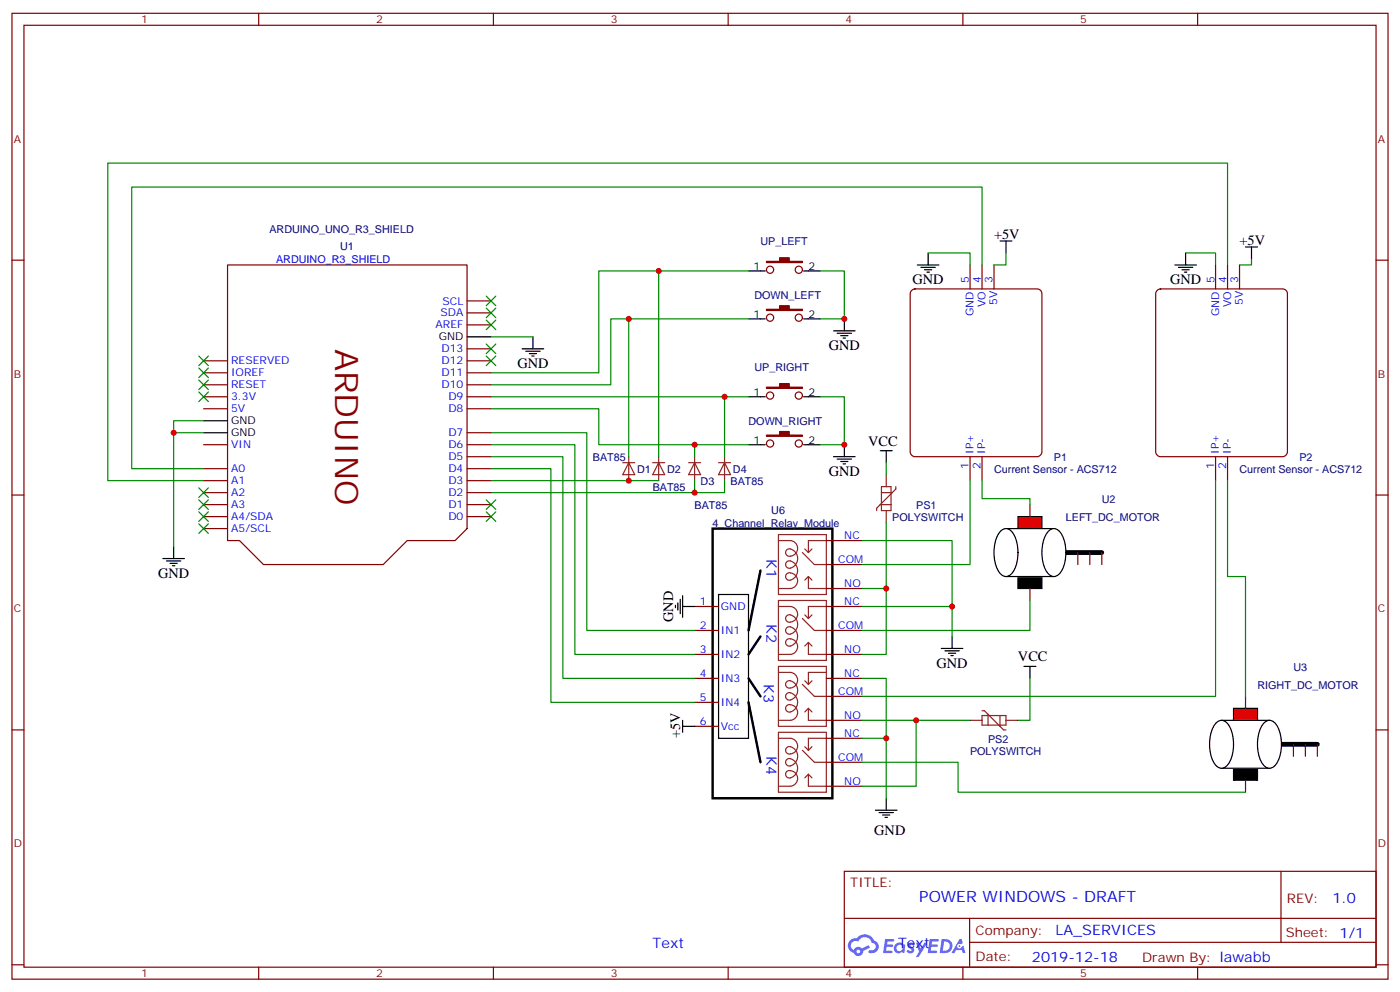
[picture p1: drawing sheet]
<svg xmlns="http://www.w3.org/2000/svg" width="412mm" height="292mm" viewBox="0 0 412 292" stroke-linecap="round" stroke-linejoin="round" font-family="sans-serif">
<g fill="none" stroke="#870000" stroke-width=".35">
<path d="M3.5 3.9h405.4v284.4h-405.4zM7.1 7.4h398.2v277.3h-398.2zM76.2 3.9v3.5M145.3 3.9v3.5M214.5 3.9v3.5M283.6 3.9v3.5M352.8 3.9v3.5M3.5 76.6h3.6M405.3 76.6h3.6M3.5 145.7h3.6M405.3 145.7h3.6M3.5 214.9h3.6"/>
<path d="M405.3 214.9h3.6M248.7 256.5h156.6v28.2h-156.6zM377.3 256.5v20.9M248.7 270.4h156.5M285.6 277.4h119.6M285.6 270.4v14.1M3.5 284h3.6M76.2 284.7v3.6M145.3 284.7v3.6M214.5 284.7v3.6M283.6 284.7v3.6M352.8 284.7v3.6"/>
<path d="M405.3 284h3.6"/>
</g>
<g fill="#5487ff">
<path d="M267.7 277.7a1.22 1.22 0 0 1 1.7 .2l-.4 .6a.47 .47 0 0 0-.3-.4 .47 .47 0 0 0-.5 .2l.1 .2a1.14 1.14 0 0 1 .8 1.8 1.14 1.14 0 0 1-1.9 0l-.2-.2 .5-.6 .7 .5a.29 .29 0 0 0 .3-.3 .29 .29 0 0 0-.2-.3 1.04 1.04 0 0 1-.6-1.7z"/>
<path d="M260.7 276.4h2.4l.3 .2-.2 .5-1.8 .1-.1 .8h1.5l.3 .4-.3 .4h-1.6l-.2 1.1h1.7l.2 .3-.2 .3-2.6 .1z"/>
<path d="M273.8 276.4h2.4l.3 .2-.1 .5-1.8 .1-.2 .8h1.6l.3 .4-.4 .4h-1.6l-.1 1.1h1.7l.2 .3-.2 .3-2.6 .1z"/>
<path d="M282.6 276.4h.7l.3 1.3-.6 .3a.69 .69 0 0 0-1 .3 .69 .69 0 0 0 .4 .9 .69 .69 0 0 0 .9-.6l.5-.2 .6 2.2h-.8l-.2-.9h-1.8l-.5 .9h-.8z"/>
<path d="M269.8 277.5h.8l.6 1.8 1.1-1.8h.9l-2.6 4.2h-.8l.9-1.5z"/>
<path d="M277.4 276.4l-.6 4.2h1.3a2.11 2.11 0 0 0 2.5-2.1 2.11 2.11 0 0 0-2.5-2.1zM278.1 277.2a1.39 1.39 0 0 1 1.7 1.4 1.39 1.39 0 0 1-1.8 1.3h-.3z"/>
<path d="M263.7 278.1a1.54 1.54 0 0 0-.1 2.1 1.54 1.54 0 0 0 2.2 .1l.6 .3 .3-2.3-.2-.3h-.4a1.49 1.49 0 0 0-2.4 .1zM264 279.1a.94 .94 0 0 1 1.8 0 .94 .94 0 0 1-1.8 0z"/>
<path d="M250.4 276.8a2.18 2.18 0 0 0 1.1 3.7 1.44 1.44 0 0 0 1.6 .9 1.44 1.44 0 0 0 1.2-1.4l2-1-.5-.8-1.9 1a1.47 1.47 0 0 0-2.4 .4 1.39 1.39 0 0 1-.7-1.9 1.39 1.39 0 0 1 2-.5 2.12 2.12 0 0 1 2.2-1.3 2.12 2.12 0 0 1 1.9 1.7 1.14 1.14 0 0 1 1.1 1.4 1.14 1.14 0 0 1-1.7 .7 .43 .43 0 0 0-.5 .4 .43 .43 0 0 0 .4 .5 1.98 1.98 0 0 0 2.5-1.2 1.98 1.98 0 0 0-1.2-2.6 3.1 3.1 0 0 0-5.3-.6l-.9 .1zM252.3 280.1a.55 .55 0 0 1 1.1 0 .55 .55 0 0 1-1.1 0z"/>
<circle cx="282.6" cy="278.5" r=".26"/>
</g>
<g fill="none" stroke="#870000" stroke-width=".35">
<path d="M67 78h70.6v77.6l-3.5 3.5h-14.2l-7 7.1h-35.3l-7-7.1h-3.6zM137.6 95.6h7M137.6 88.6h7M137.6 92.1h7M60 116.8h7M60 113.3h7M60 109.7h7M60 106.2h7M137.6 116.8h7M137.6 113.3h7M137.6 109.7h7M137.6 106.2h7"/>
<path d="M137.6 102.7h7M60 138h7M60 130.9h7M60 120.3h7M137.6 138h7M137.6 134.4h7M137.6 130.9h7M137.6 127.4h7M137.6 120.3h7M60 152.1h7M60 148.6h7M60 145h7"/>
<path d="M60 141.5h7M60 155.6h7M137.6 152.1h7M137.6 148.6h7M137.6 145h7M137.6 141.5h7M243.4 159.1h10.6M204.6 178.5h7.1M243.4 178.5h10.6M243.4 166.2h10.6M243.4 173.2h10.6M204.6 185.6h7.1"/>
<path d="M204.6 192.7h7.1M204.6 199.7h7.1M243.4 185.6h10.6M243.4 192.7h10.6M243.4 199.7h10.6M204.6 206.8h7.1M204.6 213.8h7.1M243.4 205h10.6M243.4 212.1h10.6M243.4 217.3h10.6M243.4 224.4h10.6M243.4 231.5h10.6"/>
<circle cx="226.8" cy="79.4" r="1.06"/>
<circle cx="235.3" cy="79.4" r="1.06"/>
<circle cx="226.8" cy="93.5" r="1.06"/>
<circle cx="235.3" cy="93.5" r="1.06"/>
<circle cx="226.8" cy="116.5" r="1.06"/>
<circle cx="235.3" cy="116.5" r="1.06"/>
<circle cx="226.8" cy="130.6" r="1.06"/>
<circle cx="235.3" cy="130.6" r="1.06"/>
</g>
<path d="M220.5 79.8h4.9M236.7 79.8h5M137.6 99.2h7M220.5 93.9h4.9M236.7 93.9h5M220.5 116.8h4.9M236.7 116.8h5M60 127.4h7M60 123.9h7M220.5 130.9h4.9M236.7 130.9h5M211.7 175h8.8v42.3h-8.8z" fill="none" stroke="#000" stroke-width=".35"/>
<g fill="#870000" stroke="#870000" stroke-width=".35">
<path d="M225.8 76.9h3.9v-1h2.8v1h3.9v.4h-10.6z"/>
<path d="M225.8 91.1h3.9v-1.1h2.8v1.1h3.9v.3h-10.6z"/>
<path d="M225.8 128.1h3.9v-1.1h2.8v1.1h3.9v.3h-10.6z"/>
<path d="M225.8 114h3.9v-1.1h2.8v1.1h3.9v.3h-10.6z"/>
</g>
<path d="M209.9 155.6h35.3v79.4h-35.3zM224 168l-3.5 17.6M220.5 199.7l3.5 5.3M224 187.4l-3.5 5.3M220.5 206.8l3.5 17.6" fill="none" stroke="#000" stroke-width=".71"/>
<g fill="none" stroke="#8c2424" stroke-width=".35">
<path d="M183.4 136.2h3.6M185.2 136.2l1.8 3.5h-3.6zM185.2 134.4v7.1M192.3 136.2h3.5M194 136.2l1.8 3.5h-3.5zM194 134.4v7.1M202.8 136.2h3.6M204.6 136.2l1.8 3.5h-3.6zM204.6 134.4v7.1M211.7 136.2h3.5M213.4 136.2l1.8 3.5h-3.5zM213.4 134.4v7.1"/>
<path d="M229.3 159.1h3.5a2.29 2.29 0 0 1 2.1 2.8 2.29 2.29 0 0 1-3 1.7 1.14 1.14 0 0 1-.2-1.7 1.14 1.14 0 0 1 1.6-.1 2.86 2.86 0 0 1 1.6 3.2 2.86 2.86 0 0 1-2.7 2.3 1.13 1.13 0 0 1-.6-1.7 1.13 1.13 0 0 1 1.7-.3 2.87 2.87 0 0 1 1.6 3.2 2.87 2.87 0 0 1-2.7 2.3 1.1 1.1 0 0 1-.7-1.4 1.1 1.1 0 0 1 1.3-.7 2.3 2.3 0 0 1 2.2 2.3 2.3 2.3 0 0 1-2.2 2.2h-3.5M229.3 157.4h14.1v17.6h-14.1zM243.4 159.1h-5.3v3.6M229.3 178.5h3.5a2.29 2.29 0 0 1 2.1 2.8 2.29 2.29 0 0 1-3 1.7 1.14 1.14 0 0 1-.2-1.7 1.14 1.14 0 0 1 1.6-.1 2.86 2.86 0 0 1 1.6 3.2 2.86 2.86 0 0 1-2.7 2.3 1.13 1.13 0 0 1-.6-1.7 1.13 1.13 0 0 1 1.7-.3 2.87 2.87 0 0 1 1.6 3.2 2.87 2.87 0 0 1-2.7 2.3 1.1 1.1 0 0 1-.7-1.4 1.1 1.1 0 0 1 1.3-.7 2.3 2.3 0 0 1 2.2 2.3 2.3 2.3 0 0 1-2.2 2.3h-3.5M229.3 176.8h14.1v17.6h-14.1zM236.4 162.7l3.5 3.5h3.5M237.1 161.6l1 1.1M238.1 169.7v3.5h5.3M238.1 169.7l1.1 1.1M238.1 169.7l-1 1.1M239.2 161.6l-1.1 1.1M243.4 178.5h-5.3v3.6"/>
<path d="M229.3 197.9h3.5a2.29 2.29 0 0 1 2.1 2.8 2.29 2.29 0 0 1-3 1.7 1.14 1.14 0 0 1-.2-1.6 1.14 1.14 0 0 1 1.6-.2 2.86 2.86 0 0 1 1.6 3.2 2.86 2.86 0 0 1-2.7 2.3 1.13 1.13 0 0 1-.6-1.7 1.13 1.13 0 0 1 1.7-.3 2.87 2.87 0 0 1 1.6 3.2 2.87 2.87 0 0 1-2.7 2.3 1.1 1.1 0 0 1-.7-1.4 1.1 1.1 0 0 1 1.3-.7 2.3 2.3 0 0 1 2.2 2.3 2.3 2.3 0 0 1-2.2 2.3h-3.5M229.3 196.2h14.1v17.6h-14.1zM236.4 182.1l3.5 3.5h3.5M237.1 181l1 1.1M238.1 189.1v3.6h5.3M238.1 189.1l1.1 1.1M238.1 189.1l-1 1.1M239.2 181l-1.1 1.1M243.4 197.9h-5.3v3.6M229.3 217.3h3.5a2.29 2.29 0 0 1 2.1 2.8 2.29 2.29 0 0 1-3 1.7 1.14 1.14 0 0 1-.2-1.6 1.14 1.14 0 0 1 1.6-.2 2.86 2.86 0 0 1 1.6 3.2 2.86 2.86 0 0 1-2.7 2.3 1.13 1.13 0 0 1-.6-1.7 1.13 1.13 0 0 1 1.7-.3 2.87 2.87 0 0 1 1.6 3.2 2.87 2.87 0 0 1-2.7 2.3 1.1 1.1 0 0 1-.7-1.4 1.1 1.1 0 0 1 1.3-.7 2.3 2.3 0 0 1 2.2 2.3 2.3 2.3 0 0 1-2.2 2.3h-3.5M229.3 215.6h14.1v17.6h-14.1zM236.4 201.5l3.5 3.5h3.5"/>
<path d="M237.1 200.4l1 1.1M237.1 219.8l1 1.1M238.1 208.5v3.6h5.3M238.1 208.5l1.1 1.1M238.1 208.5l-1 1.1M239.2 200.4l-1.1 1.1M239.2 219.8l-1.1 1.1M243.4 217.3h-5.3v3.6M236.4 220.9l3.5 3.5h3.5M238.1 227.9v3.6h5.3M238.1 227.9l1.1 1.1M238.1 227.9l-1 1.1"/>
</g>
<path d="M299.9 152.1h7v3.5h-7z" fill="#f00" stroke="#000" stroke-width=".35"/>
<path d="M299.9 169.7h7v3.5h-7z" fill="#000" stroke="#000" stroke-width=".35"/>
<path d="M296.3 155.6h14.1v14.1h-14.1z" fill="#fff" stroke="#fff" stroke-width=".35"/>
<path d="M296.3 155.6h14.1M296.3 169.7h14.1" fill="none" stroke="#000" stroke-width=".35"/>
<path d="M310.4 162.7h14.2" fill="none" stroke="#000" stroke-width="1.4"/>
<g fill="#fff" stroke="#000" stroke-width=".35">
<path d="M294.7 156.4a2.18 2.18 0 0 1 3.7 .6 11.6 11.6 0 0 1-.4 11.9 2.18 2.18 0 0 1-3.7-.5 11.6 11.6 0 0 1 .4-12z"/>
<path d="M308.8 156.4a2.18 2.18 0 0 1 3.7 .6 11.6 11.6 0 0 1-.4 11.9 2.18 2.18 0 0 1-3.7-.5 11.6 11.6 0 0 1 .4-12z"/>
</g>
<path d="M303.4 148.6v3.5M303.4 173.2v3.6M317.5 162.7v3.5M321 162.7v3.5M324.6 162.7v3.5" fill="none" stroke="#870000" stroke-width=".35"/>
<path d="M363.4 208.5h7v3.6h-7z" fill="#f00" stroke="#000" stroke-width=".35"/>
<path d="M363.4 226.2h7v3.5h-7z" fill="#000" stroke="#000" stroke-width=".35"/>
<path d="M359.8 212.1h14.1v14.1h-14.1z" fill="#fff" stroke="#fff" stroke-width=".35"/>
<path d="M359.8 212.1h14.1M359.8 226.2h14.1" fill="none" stroke="#000" stroke-width=".35"/>
<path d="M373.9 219.1h14.2" fill="none" stroke="#000" stroke-width="1.4"/>
<g fill="#fff" stroke="#000" stroke-width=".35">
<path d="M358.2 212.8a2.18 2.18 0 0 1 3.7 .6 11.6 11.6 0 0 1-.4 12 2.18 2.18 0 0 1-3.7-.6 11.6 11.6 0 0 1 .4-12z"/>
<path d="M372.3 212.8a2.18 2.18 0 0 1 3.7 .6 11.6 11.6 0 0 1-.4 12 2.18 2.18 0 0 1-3.7-.6 11.6 11.6 0 0 1 .4-12z"/>
</g>
<path d="M366.9 205v3.5M381 219.1v3.5M384.5 219.1v3.5M388.1 219.1v3.5M366.9 229.7v3.5" fill="none" stroke="#870000" stroke-width=".35"/>
<path d="M268.4 85.6l1.1-.5h36a1.41 1.41 0 0 1 1.4 1.4v46.5a1.51 1.51 0 0 1-1.4 1.4h-36a1.51 1.51 0 0 1-1.4-1.4v-46.5z" fill="#fff" stroke="#800000" stroke-width=".35"/>
<path d="M285.8 78v7.1M289.3 78v7.1M292.8 78v7.1M285.8 134.4v7.1M289.3 134.4v7.1" fill="none" stroke="#870000" stroke-width=".35"/>
<path d="M340.7 85.6l1.1-.5h36a1.41 1.41 0 0 1 1.4 1.4v46.5a1.51 1.51 0 0 1-1.4 1.4h-36a1.51 1.51 0 0 1-1.4-1.4v-46.5z" fill="#fff" stroke="#800000" stroke-width=".35"/>
<path d="M358.1 78v7.1M361.6 78v7.1M365.1 78v7.1M358.1 134.4v7.1M361.6 134.4v7.1" fill="none" stroke="#870000" stroke-width=".35"/>
<path d="M261.1 139.7v3.6M259.3 148.6h3.2M259.6 143.3h2.9v7h-2.9zM259.6 145h3.2M261.1 150.3v3.5M263.9 143.3v.7l-5.7 5.6v.7M285.8 212.1h3.5M289.3 210.6h7v2.9h-7zM289.3 209.2h.7l5.6 5.7h.7M291 210.3v3.2M294.6 210.6v3.2M296.3 212.1h3.6" fill="none" stroke="#8c2424" stroke-width=".35"/>
<g fill="none" stroke="#000" stroke-width=".35">
<path d="M270.2 78h6.4M271.3 78.7h4.2M272.3 79.4h2.2M273.4 74.5v3.5M294.6 70.9h3.5M296.3 70.9v3.6M346.1 78h6.3M347.1 78.7h4.3M348.2 79.4h2.1M349.2 74.5v3.5M366.9 72.7h3.5M368.7 72.7v3.5"/>
<path d="M157 99.2v3.5M245.5 97.4h6.4M246.6 98.1h4.2M247.6 98.8h2.2M248.4 99.5h.7M248.7 93.9v3.5M273 80.1h.8M348.9 80.1h.7M153.8 102.7h6.4M154.9 103.4h4.2M155.9 104.1h2.1M156.6 104.8h.7"/>
<path d="M245.5 134.4h6.4M246.6 135.1h4.2M247.6 135.9h2.2M248.4 136.6h.7M248.7 130.9v3.5M259.3 132.7h3.5M261.1 132.7v3.5M48 164.4h6.3M49 165.1h4.3M50.1 165.8h2.1M50.8 166.5h.7M51.2 160.9v3.5"/>
<path d="M199 178.2v.7M199.7 177.5v2.1M200.4 176.4v4.3M201.1 178.5h3.5M201.1 175.4v6.3M277.3 190.9h6.3M278.3 191.6h4.3M279.4 192.3h2.1M280.1 193h.7M280.5 187.4v3.5M301.6 196.2h3.6M303.4 196.2v3.5"/>
<path d="M201.1 212.1v3.5M201.1 213.8h3.5M257.9 238.5h6.3M258.9 239.2h4.3M260 239.9h2.1M261.1 235v3.5M260.7 240.6h.7"/>
</g>
<g fill="none" stroke="#008700" stroke-width=".35">
<path d="M194 79.8v54.6M220.5 79.8h-44.1v29.9h-31.8M241.7 79.8h7v14.1h-7M273.4 74.5h12.4v3.5M289.3 78v-22.9h-250.5v82.9h21.2M296.3 74.5v3.5h-3.5M349.2 74.5h8.9v3.5M361.6 78v-30h-329.9v93.5h28.3M368.7 76.2v1.8h-3.6M144.6 99.2h12.4M185.2 93.9v40.5M220.5 93.9h-40.6v19.4h-35.3"/>
<path d="M144.6 116.8h75.9M213.4 116.8v17.6M241.7 116.8h7v14.1h-7M51.2 127.4h8.8M60 123.9h-8.8v37M144.6 120.3h31.8v10.6h44.1M144.6 127.4h28.3v58.2h31.7M144.6 130.9h24.7v61.8h35.3M144.6 134.4h21.2v65.3h38.8M144.6 138h17.7v68.8h42.3M204.6 130.9v3.5M261.1 136.2v3.5"/>
<path d="M144.6 141.5h49.4M204.6 141.5v3.5h-60M213.4 141.5v3.5h-8.8M254 159.1h26.5v28.3M261.1 153.8v38.9h-7.1M285.8 141.5v24.7h-31.8M289.3 141.5v5.3h14.1v1.8M358.1 141.5v63.5h-104.1M361.6 141.5v28.2h5.3v35.3M254 178.5h26.5M254 173.2h7.1M303.4 176.8v8.8h-49.4"/>
<path d="M254 199.7h7.1v35.3M303.4 199.7v12.4h-3.5M254 212.1h15.9v19.4h-15.9M254 217.3h7.1M269.9 212.1h15.9M254 224.4h28.2v8.8h84.7"/>
</g>
<g fill="#c00">
<circle cx="248.7" cy="93.9" r=".88"/>
<circle cx="248.7" cy="130.9" r=".88"/>
<circle cx="185.2" cy="141.5" r=".88"/>
<circle cx="185.2" cy="93.9" r=".88"/>
<circle cx="194" cy="79.8" r=".88"/>
<circle cx="204.6" cy="130.9" r=".88"/>
<circle cx="213.4" cy="116.8" r=".88"/>
<circle cx="204.6" cy="145" r=".88"/>
<circle cx="280.5" cy="178.5" r=".88"/>
<circle cx="261.1" cy="217.3" r=".88"/>
<circle cx="51.2" cy="127.4" r=".88"/>
<circle cx="261.1" cy="173.2" r=".88"/>
<circle cx="269.9" cy="212.1" r=".88"/>
</g>
<g fill="#c00" stroke="#008700" stroke-width=".35">
<path d="M58.6 104.8l2.8 2.8zM61.4 104.8l-2.8 2.8z"/>
<path d="M58.6 108.3l2.8 2.9zM61.4 108.3l-2.8 2.9z"/>
<path d="M58.6 111.9l2.8 2.8zM61.4 111.9l-2.8 2.8z"/>
<path d="M58.6 115.4l2.8 2.8zM61.4 115.4l-2.8 2.8z"/>
<path d="M58.6 143.6l2.8 2.8zM61.4 143.6l-2.8 2.8z"/>
<path d="M58.6 147.1l2.8 2.9zM61.4 147.1l-2.8 2.9z"/>
<path d="M58.6 150.7l2.8 2.8zM61.4 150.7l-2.8 2.8z"/>
<path d="M58.6 154.2l2.8 2.8zM61.4 154.2l-2.8 2.8z"/>
<path d="M143.2 150.7l2.8 2.8zM146 150.7l-2.8 2.8z"/>
<path d="M143.2 147.1l2.8 2.9zM146 147.1l-2.8 2.9z"/>
<path d="M143.2 104.8l2.8 2.8zM146 104.8l-2.8 2.8z"/>
<path d="M143.2 101.3l2.8 2.8zM146 101.3l-2.8 2.8z"/>
<path d="M143.2 94.2l2.8 2.8zM146 94.2l-2.8 2.8z"/>
<path d="M143.2 90.7l2.8 2.8zM146 90.7l-2.8 2.8z"/>
<path d="M143.2 87.2l2.8 2.8zM146 87.2l-2.8 2.8z"/>
</g>
<text font-size="9.5" fill="#800" x="98.8" y="102.7" transform="rotate(90 98.8 102.7)">ARDUINO</text>
<text font-size="4.6" fill="#00f" x="270.8" y="265.5">POWER WINDOWS - DRAFT</text>
<g font-size="4.2">
<text x="292.8" y="70.2">+5V</text>
<text x="365.1" y="72">+5V</text>
<text x="268.8" y="83.6">GND</text>
<text x="344.7" y="83.6">GND</text>
<text x="244.1" y="103">GND</text>
<text x="152.4" y="108.3">GND</text>
<text x="255.8" y="131.2">VCC</text>
<text x="244.1" y="140.1">GND</text>
<text x="46.6" y="170.1">GND</text>
<text x="198.3" y="183.1" transform="rotate(-90 198.3 183.1)">GND</text>
<text x="275.9" y="196.5">GND</text>
<text x="299.9" y="194.7">VCC</text>
<text x="200.4" y="217.3" transform="rotate(-90 200.4 217.3)">+5V</text>
<text x="257.5" y="245.8">GND</text>
</g>
<g font-size="4.2" fill="#00f">
<text x="225.8" y="164.4" transform="rotate(90 225.8 164.4)">K1</text>
<text x="225.8" y="183.8" transform="rotate(90 225.8 183.8)">K2</text>
<text x="225" y="201.5" transform="rotate(90 225 201.5)">K3</text>
<text x="225.8" y="222.6" transform="rotate(90 225.8 222.6)">K4</text>
<text x="392.5" y="265.8">1.0</text>
<text x="310.9" y="275.3">LA_SERVICES</text>
<text x="192.2" y="279">Text</text>
<text x="264.6" y="279">Text</text>
<text x="304" y="283.1">2019-12-18</text>
</g>
<g font-size="3.9" fill="#800">
<text x="250.5" y="261.1">TITLE:</text>
<text x="379.1" y="265.8">REV:</text>
<text x="287.4" y="275.3">Company:</text>
<text x="378.7" y="275.9">Sheet: 1/1</text>
<text x="287.4" y="283">Date:</text>
<text x="336.4" y="283.1">Drawn By: lawabb</text>
</g>
<g font-size="3.2" fill="#800">
<text x="41.6" y="6.9">1</text>
<text x="110.8" y="6.9">2</text>
<text x="179.9" y="6.9">3</text>
<text x="249.1" y="6.9">4</text>
<text x="318.2" y="6.9">5</text>
<text x="4.1" y="42">A</text>
<text x="405.9" y="42">A</text>
<text x="4.1" y="111.2">B</text>
<text x="405.9" y="111.2">B</text>
<text x="4.1" y="180.3">C</text>
<text x="405.9" y="180.3">C</text>
<text x="4.1" y="249.4">D</text>
<text x="405.9" y="249.4">D</text>
<text x="41.6" y="287.7">1</text>
<text x="110.8" y="287.7">2</text>
<text x="179.9" y="287.7">3</text>
<text x="249.1" y="287.7">4</text>
<text x="318.2" y="287.7">5</text>
</g>
<g font-size="3.2" fill="#000080">
<text x="79.4" y="68.7">ARDUINO_UNO_R3_SHIELD</text>
<text x="100.2" y="73.7">U1</text>
<text x="224" y="72.2">UP_LEFT</text>
<text x="222.2" y="88.1">DOWN_LEFT</text>
<text x="222.2" y="109.2">UP_RIGHT</text>
<text x="220.5" y="125.1">DOWN_RIGHT</text>
<text x="174.6" y="135.7">BAT85</text>
<text x="310.4" y="135.7">P1</text>
<text x="382.8" y="135.7">P2</text>
<text x="187.7" y="139.1">D1</text>
<text x="196.5" y="139.1">D2</text>
<text x="206.4" y="142.8">D3</text>
<text x="215.2" y="142.8">BAT85</text>
<text x="215.9" y="139.1">D4</text>
<text x="292.8" y="139.2">Current Sensor - ACS712</text>
<text x="365.1" y="139.2">Current Sensor - ACS712</text>
<text x="192.3" y="144.5">BAT85</text>
<text x="204.6" y="149.8">BAT85</text>
<text x="269.9" y="149.8">PS1</text>
<text x="324.6" y="148.1">U2</text>
<text x="209.9" y="155.1">4_Channel_Relay_Module</text>
<text x="227.2" y="151.4">U6</text>
<text x="262.8" y="153.3">POLYSWITCH</text>
<text x="314" y="153.3">LEFT_DC_MOTOR</text>
<text x="381" y="197.4">U3</text>
<text x="370.4" y="202.7">RIGHT_DC_MOTOR</text>
<text x="291" y="218.6">PS2</text>
<text x="285.8" y="222.1">POLYSWITCH</text>
</g>
<g font-size="3.2" fill="#00f">
<text x="81.3" y="77.5">ARDUINO_R3_SHIELD</text>
<text x="285.4" y="83.3" transform="rotate(-90 285.4 83.3)">5</text>
<text x="288.9" y="83.3" transform="rotate(-90 288.9 83.3)">4</text>
<text x="292.4" y="83.2" transform="rotate(-90 292.4 83.2)">3</text>
<text x="357.7" y="83.3" transform="rotate(-90 357.7 83.3)">5</text>
<text x="361.2" y="83.3" transform="rotate(-90 361.2 83.3)">4</text>
<text x="364.7" y="83.2" transform="rotate(-90 364.7 83.2)">3</text>
<text x="130.4" y="89.6">SCL</text>
<text x="293.8" y="89.8" transform="rotate(-90 293.8 89.8)">5V</text>
<text x="366.1" y="89.8" transform="rotate(-90 366.1 89.8)">5V</text>
<text x="129.7" y="93.2">SDA</text>
<text x="286.8" y="93" transform="rotate(-90 286.8 93)">GND</text>
<text x="290.3" y="90.4" transform="rotate(-90 290.3 90.4)">VO</text>
<text x="359.1" y="93" transform="rotate(-90 359.1 93)">GND</text>
<text x="362.7" y="90.4" transform="rotate(-90 362.7 90.4)">VO</text>
<text x="128.3" y="96.7">AREF</text>
<text x="68.1" y="107.3">RESERVED</text>
<text x="130" y="107.3">D12</text>
<text x="130" y="103.8">D13</text>
<text x="68.1" y="110.8">IOREF</text>
<text x="130" y="110.8">D11</text>
<text x="68.1" y="117.9">3.3V</text>
<text x="68.1" y="114.3">RESET</text>
<text x="130" y="114.3">D10</text>
<text x="132.1" y="117.9">D9</text>
<text x="68.1" y="121.4">5V</text>
<text x="132.1" y="121.4">D8</text>
<text x="68.1" y="132">VIN</text>
<text x="132.1" y="132">D6</text>
<text x="132.1" y="128.4">D7</text>
<text x="132.1" y="135.5">D5</text>
<text x="286.7" y="133.6" transform="rotate(-90 286.7 133.6)">IP+</text>
<text x="290.2" y="133.6" transform="rotate(-90 290.2 133.6)">IP-</text>
<text x="359" y="133.6" transform="rotate(-90 359 133.6)">IP+</text>
<text x="362.6" y="133.6" transform="rotate(-90 362.6 133.6)">IP-</text>
<text x="68.1" y="142.6">A1</text>
<text x="68.1" y="139">A0</text>
<text x="132.1" y="142.6">D3</text>
<text x="132.1" y="139">D4</text>
<text x="285.3" y="138.1" transform="rotate(-90 285.3 138.1)">1</text>
<text x="288.8" y="138.1" transform="rotate(-90 288.8 138.1)">2</text>
<text x="357.6" y="138.1" transform="rotate(-90 357.6 138.1)">1</text>
<text x="361.2" y="138.1" transform="rotate(-90 361.2 138.1)">2</text>
<text x="68.1" y="149.6">A3</text>
<text x="68.1" y="146.1">A2</text>
<text x="132.1" y="149.6">D1</text>
<text x="132.1" y="146.1">D2</text>
<text x="68.1" y="153.1">A4/SDA</text>
<text x="132.1" y="153.1">D0</text>
<text x="68.1" y="156.7">A5/SCL</text>
<text x="248.7" y="158.8">NC</text>
<text x="246.9" y="165.8">COM</text>
<text x="248.7" y="172.9">NO</text>
<text x="206.1" y="178.2">1</text>
<text x="212.4" y="179.6">GND</text>
<text x="248.7" y="178.2">NC</text>
<text x="206.1" y="185.2">2</text>
<text x="246.9" y="185.2">COM</text>
<text x="212.4" y="186.7">IN1</text>
<text x="206.1" y="192.3">3</text>
<text x="212.4" y="193.7">IN2</text>
<text x="248.7" y="192.3">NO</text>
<text x="206.1" y="199.4">4</text>
<text x="212.4" y="200.8">IN3</text>
<text x="248.7" y="199.4">NC</text>
<text x="206.1" y="206.4">5</text>
<text x="212.4" y="207.8">IN4</text>
<text x="246.9" y="204.6">COM</text>
<text x="206.1" y="213.5">6</text>
<text x="212.4" y="214.9">Vcc</text>
<text x="248.7" y="211.7">NO</text>
<text x="248.7" y="217">NC</text>
<text x="246.9" y="224">COM</text>
<text x="248.7" y="231.1">NO</text>
</g>
<g font-size="3.2">
<text x="222" y="79.4">1</text>
<text x="238.1" y="79.4">2</text>
<text x="222" y="93.5">1</text>
<text x="238.1" y="93.5">2</text>
<text x="129.2" y="100.2">GND</text>
<text x="222" y="116.5">1</text>
<text x="238.1" y="116.5">2</text>
<text x="68.1" y="124.9">GND</text>
<text x="68.1" y="128.4">GND</text>
<text x="222" y="130.6">1</text>
<text x="238.1" y="130.6">2</text>
</g>
</svg>
